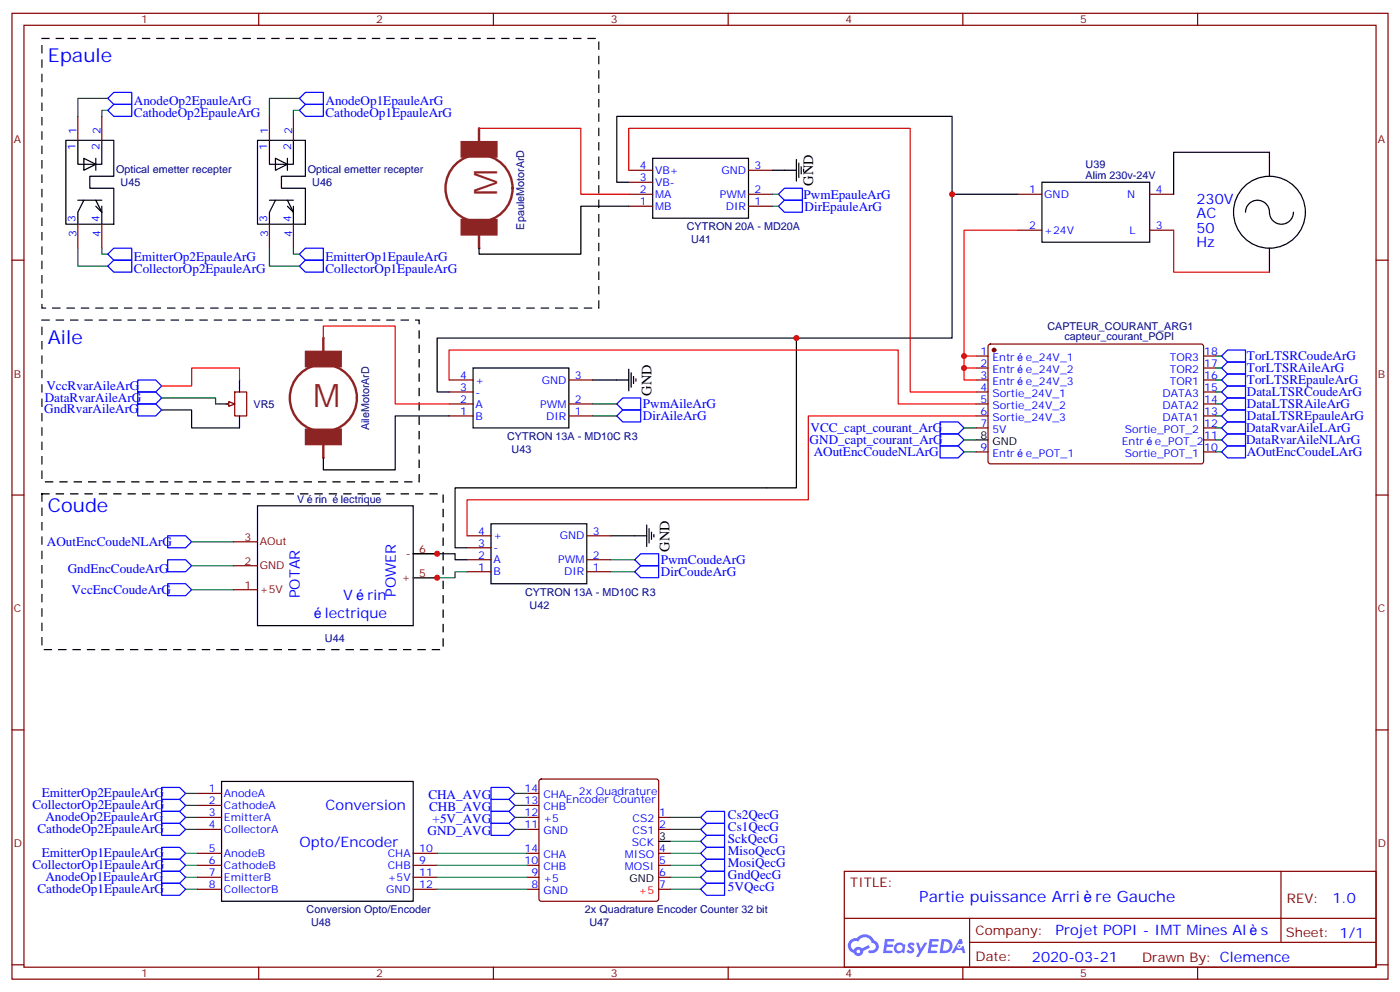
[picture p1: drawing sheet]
<svg xmlns="http://www.w3.org/2000/svg" width="412mm" height="292mm" viewBox="0 0 412 292" stroke-linecap="round" stroke-linejoin="round" font-family="sans-serif">
<path d="M12.3 11.3h164.1v79.4h-164.1zM12.3 94.2h111.2v47.7h-111.2zM12.3 145.4h118.2v45.8h-118.2z" fill="none" stroke="#000" stroke-width=".35" stroke-dasharray="2.1 2.1"/>
<g fill="none" stroke="#870000" stroke-width=".35">
<path d="M3.5 3.9h405.4v284.4h-405.4zM7.1 7.4h398.2v277.3h-398.2zM76.2 3.9v3.5M145.3 3.9v3.5M214.5 3.9v3.5M283.6 3.9v3.5M352.8 3.9v3.5M3.5 76.6h3.6M405.3 76.6h3.6M3.5 145.7h3.6M405.3 145.7h3.6M3.5 214.9h3.6"/>
<path d="M405.3 214.9h3.6M248.7 256.5h156.6v28.2h-156.6zM377.3 256.5v20.9M248.7 270.4h156.5M285.6 277.4h119.6M285.6 270.4v14.1M3.5 284h3.6M76.2 284.7v3.6M145.3 284.7v3.6M214.5 284.7v3.6M283.6 284.7v3.6M352.8 284.7v3.6"/>
<path d="M405.3 284h3.6"/>
</g>
<g fill="#5487ff">
<path d="M267.7 277.7a1.22 1.22 0 0 1 1.7 .2l-.4 .6a.47 .47 0 0 0-.3-.4 .47 .47 0 0 0-.5 .2l.1 .2a1.14 1.14 0 0 1 .8 1.8 1.14 1.14 0 0 1-1.9 0l-.2-.2 .5-.6 .7 .5a.29 .29 0 0 0 .3-.3 .29 .29 0 0 0-.2-.3 1.04 1.04 0 0 1-.6-1.7z"/>
<path d="M260.7 276.4h2.4l.3 .2-.2 .5-1.8 .1-.1 .8h1.5l.3 .4-.3 .4h-1.6l-.2 1.1h1.7l.2 .3-.2 .3-2.6 .1z"/>
<path d="M273.8 276.4h2.4l.3 .2-.1 .5-1.8 .1-.2 .8h1.6l.3 .4-.4 .4h-1.6l-.1 1.1h1.7l.2 .3-.2 .3-2.6 .1z"/>
<path d="M282.6 276.4h.7l.3 1.3-.6 .3a.69 .69 0 0 0-1 .3 .69 .69 0 0 0 .4 .9 .69 .69 0 0 0 .9-.6l.5-.2 .6 2.2h-.8l-.2-.9h-1.8l-.5 .9h-.8z"/>
<path d="M269.8 277.5h.8l.6 1.8 1.1-1.8h.9l-2.6 4.2h-.8l.9-1.5z"/>
<path d="M277.4 276.4l-.6 4.2h1.3a2.11 2.11 0 0 0 2.5-2.1 2.11 2.11 0 0 0-2.5-2.1zM278.1 277.2a1.39 1.39 0 0 1 1.7 1.4 1.39 1.39 0 0 1-1.8 1.3h-.3z"/>
<path d="M263.7 278.1a1.54 1.54 0 0 0-.1 2.1 1.54 1.54 0 0 0 2.2 .1l.6 .3 .3-2.3-.2-.3h-.4a1.49 1.49 0 0 0-2.4 .1zM264 279.1a.94 .94 0 0 1 1.8 0 .94 .94 0 0 1-1.8 0z"/>
<path d="M250.4 276.8a2.18 2.18 0 0 0 1.1 3.7 1.44 1.44 0 0 0 1.6 .9 1.44 1.44 0 0 0 1.2-1.4l2-1-.5-.8-1.9 1a1.47 1.47 0 0 0-2.4 .4 1.39 1.39 0 0 1-.7-1.9 1.39 1.39 0 0 1 2-.5 2.12 2.12 0 0 1 2.2-1.3 2.12 2.12 0 0 1 1.9 1.7 1.14 1.14 0 0 1 1.1 1.4 1.14 1.14 0 0 1-1.7 .7 .43 .43 0 0 0-.5 .4 .43 .43 0 0 0 .4 .5 1.98 1.98 0 0 0 2.5-1.2 1.98 1.98 0 0 0-1.2-2.6 3.1 3.1 0 0 0-5.3-.6l-.9 .1zM252.3 280.1a.55 .55 0 0 1 1.1 0 .55 .55 0 0 1-1.1 0z"/>
<circle cx="282.6" cy="278.5" r=".26"/>
</g>
<g fill="none" stroke="#870000" stroke-width=".35">
<path d="M185.2 57.2h7.1M185.2 53.7h7.1M185.2 50.1h7.1M220.5 57.2h7M220.5 50.1h7M299.9 57.2h7M338.7 57.2h7M185.2 60.7h7.1M220.5 60.7h7M299.9 67.8h7M338.7 67.8h7M132.3 111.9h7"/>
<path d="M132.3 115.4h7M132.3 118.9h7M167.6 111.9h7M167.6 118.9h7M287.5 104.8h3.5M287.5 108.3h3.5M287.5 111.9h3.5M287.5 115.4h3.5M287.5 118.9h3.5M291.3 101.5l.4-.2h62.4l.4 .7v34.1l-.7 .5-62.3-.1-.5-.6v-33.9zM354.5 104.8h3.6M354.5 108.3h3.6"/>
<path d="M354.5 111.9h3.6M354.5 115.4h3.6M354.5 118.9h3.6M132.3 122.4h7M167.6 122.4h7M287.5 122.4h3.5M287.5 126h3.5M287.5 133h3.5M354.5 122.4h3.6M354.5 126h3.6M354.5 133h3.6M354.5 129.5h3.6"/>
<path d="M137.6 157.7h7M172.9 157.7h7M137.6 168.3h7M137.6 164.8h7M137.6 161.3h7M172.9 168.3h7M172.9 164.8h7"/>
</g>
<circle cx="292.8" cy="103" r=".53" fill="#870000" stroke="#870000" stroke-width=".35"/>
<g fill="none" stroke="#000" stroke-width=".35">
<path d="M192.3 46.6h28.2v17.6h-28.2zM306.9 53.7h31.8v17.6h-31.8zM373.9 44.8v7.1M366.9 62.5a3.6 3.6 0 0 1 3.9-3.5 3.6 3.6 0 0 1 3.2 4.2 3.5 3.5 0 0 0 3.8 2.8 3.5 3.5 0 0 0 3.2-3.5M373.9 73.1v7M139.3 108.3h28.3v17.7h-28.3zM287.5 129.5h3.5M144.6 154.2h28.3v17.6h-28.3z"/>
<circle cx="373.9" cy="62.5" r="10.6"/>
</g>
<g fill="#8c2424" stroke="#8c2424" stroke-width=".35">
<path d="M90 103.4h10.5v4.6h-10.5z"/>
<path d="M90 126.3h10.5v4.6h-10.5z"/>
</g>
<g fill="none" stroke="#8c2424" stroke-width=".71">
<path d="M95.2 99.5v7.1M95.2 127.7v7.1"/>
<circle cx="95.2" cy="117.2" r="9.9"/>
</g>
<g fill="#8c2424">
<circle cx="95.3" cy="134.8" r=".18"/>
<circle cx="95.2" cy="99.5" r=".18"/>
</g>
<g fill="#8c2424" stroke="#8c2424" stroke-width=".35">
<path d="M135.8 41.7h10.6v4.5h-10.6z"/>
<path d="M135.8 64.6h10.6v4.6h-10.6z"/>
</g>
<g fill="none" stroke="#8c2424" stroke-width=".71">
<path d="M141.1 37.8v7M141.1 66v7.1"/>
<circle cx="141.1" cy="55.4" r="9.9"/>
</g>
<g fill="#8c2424">
<circle cx="141.1" cy="73.1" r=".18"/>
<circle cx="141.1" cy="37.8" r=".18"/>
</g>
<path d="M75.8 148.9h45.9v35.3h-45.9z" fill="none" stroke="#000" stroke-width=".35"/>
<path d="M66.7 118.9h1.7M69.1 115.4h3.6v7h-3.6zM68.8 159.5h7M68.8 173.6h7M68.8 166.5h7M121.7 170.1h7.1M121.7 163h7.1" fill="none" stroke="#870000" stroke-width=".35"/>
<path d="M67.4 118.2l1.7 .7-1.7 .7z" fill="#f0f0f0" stroke="#870000" stroke-width=".35"/>
<g fill="none" stroke="#000" stroke-width=".35">
<path d="M19.4 41.3h14.1v10.6h-7v3.5h7v10.6h-14.1zM22.9 41.3v7.1h7.1v-7.1M22.9 58.9h7.1M24.7 58.9l-1.8 3.6v3.5M24.7 46.6l3.5 1.8-3.5 1.7zM28.2 58.9l1.8 3.6v3.5M28.2 46.6v3.5M75.8 41.3h14.2v10.6h-7.1v3.5h7.1v10.6h-14.2zM79.4 41.3v7.1h7v-7.1M79.4 58.9h7M81.1 58.9l-1.7 3.6v3.5M81.1 46.6l3.6 1.8-3.6 1.7z"/>
<path d="M84.7 58.9l1.7 3.6v3.5M84.7 46.6v3.5M185.2 53.7h-3.5v-19.4h98.8v22.9M227.5 50.1h7.1M234.6 47v6.3M235.3 48v4.2M236 49.1v2.1M236.7 49.8v.7M299.9 57.2h-19.4v42.3h-45.9v44.1h-100.5v17.7h3.5M373.9 44.8h-28.2v12.4M28.2 60.7l1.8 1.8v-1.8M84.7 60.7l1.7 1.8v-1.8"/>
<path d="M185.2 60.7h-14.1v14.1h-30v-1.7M234.6 99.5h-105.8v15.9h3.5M63.5 118.9h3.5M70.6 111.9v3.5M174.6 111.9h10.6M185.2 108.7v6.3M185.9 109.7v4.3M186.6 110.8v2.1M187.3 111.5v.7M47.6 120.7h8.8v5.3h14.2v-3.6M132.3 122.4h-15.9v15.9h-21.2v-3.5M179.9 157.7h10.6"/>
<path d="M190.5 154.6v6.3M191.2 155.6v4.2M191.9 156.7v2.1M192.6 157.4v.7M121.7 163h12.4v1.8h3.5M65.3 230h56.4v35.3h-56.4zM194 247.7h3.6"/>
</g>
<g fill="none" stroke="#870000" stroke-width=".35">
<path d="M22.9 34.3v7M30 34.3v7M79.4 34.3v7M86.4 34.3v7M22.9 66v7.1M30 66v7.1M79.4 66v7.1M86.4 66v7.1M58.2 237.1h7.1M58.2 233.6h7.1M155.2 237.1h3.5M159 229.5l.5-.2h33.8l.5 .2 .2 .5v34.6l-.2 .5-.5 .2h-33.8l-.5-.2-.3-.5v-34.6z"/>
<path d="M58.2 240.6h7.1M58.2 244.2h7.1M58.2 251.2h7.1M58.2 254.7h7.1M58.2 258.3h7.1M121.7 251.2h7.1M121.7 254.7h7.1M121.7 258.3h7.1M155.2 240.6h3.5M155.2 244.2h3.5M155.2 254.7h3.5M155.2 258.3h3.5"/>
<path d="M194 240.6h3.6M194 244.2h3.6M194 251.2h3.6M194 254.7h3.6M194 258.3h3.6M58.2 261.8h7.1M121.7 261.8h7.1M155.2 261.8h3.5M194 261.8h3.6"/>
</g>
<path d="M155.2 233.6h3.5M155.2 251.2h3.5" fill="none" stroke="#900" stroke-width=".35"/>
<g fill="none" stroke="#00f" stroke-width=".35">
<path d="M31.7 32.5l1.8-1.8h5.3v3.6h-5.3zM31.7 29l1.8-1.8h5.3v3.5h-5.3zM88.2 32.5l1.8-1.8h5.2v3.6h-5.2zM88.2 29l1.8-1.8h5.2v3.5h-5.2zM229.3 57.2l1.8-1.8h5.3v3.5h-5.3zM33.5 76.6h5.3v3.5h-5.3l-1.8-1.7zM33.5 73.1h5.3v3.5h-5.3l-1.8-1.8zM90 76.6h5.2v3.5h-5.2l-1.8-1.7zM90 73.1h5.2v3.5h-5.2l-1.8-1.8zM229.3 60.7l1.8-1.8h5.3v3.6h-5.3zM40.6 111.9h5.3l1.7 1.7-1.7 1.8h-5.3zM40.6 115.4h5.3l1.7 1.8-1.7 1.7h-5.3z"/>
<path d="M40.6 118.9h5.3l1.7 1.8-1.7 1.7h-5.3zM183.4 117.2h5.3v3.5h-5.3l-1.7-1.8zM361.6 110.1h5.3v3.5h-5.3l-1.8-1.7zM361.6 106.6h5.3v3.5h-5.3l-1.8-1.8zM361.6 103h5.3v3.6h-5.3l-1.8-1.8zM361.6 113.6h5.3v3.6h-5.3l-1.8-1.8zM361.6 117.2h5.3v3.5h-5.3l-1.8-1.8zM181.7 122.4l1.7-1.7h5.3v3.5h-5.3zM276.9 131.3h5.3l1.8 1.7-1.8 1.8h-5.3zM276.9 127.7h5.3l1.8 1.8-1.8 1.8h-5.3zM276.9 124.2h5.3l1.8 1.8-1.8 1.7h-5.3zM361.6 124.2h5.3v3.5h-5.3l-1.8-1.7z"/>
<path d="M361.6 127.7h5.3v3.6h-5.3l-1.8-1.8zM361.6 131.3h5.3v3.5h-5.3l-1.8-1.8zM361.6 120.7h5.3v3.5h-5.3l-1.8-1.8zM49.4 157.7h5.3l1.7 1.8-1.7 1.8h-5.3zM49.4 171.8h5.3l1.7 1.8-1.7 1.8h-5.3zM49.4 164.8h5.3l1.7 1.7-1.7 1.8h-5.3zM187 164.8l1.7-1.8h5.3v3.5h-5.3zM188.7 166.5h5.3v3.6h-5.3l-1.7-1.8zM47.6 235.3h5.3l1.8 1.8-1.8 1.8h-5.3zM47.6 231.8h5.3l1.8 1.8-1.8 1.7h-5.3zM47.6 238.9h5.3l1.8 1.7-1.8 1.8h-5.3zM144.6 231.8h5.3l1.8 1.8-1.8 1.7h-5.3z"/>
<path d="M144.6 235.3h5.3l1.8 1.8-1.8 1.8h-5.3zM144.6 238.9h5.3l1.8 1.7-1.8 1.8h-5.3zM47.6 256.5h5.3l1.8 1.8-1.8 1.7h-5.3zM47.6 249.4h5.3l1.8 1.8-1.8 1.8h-5.3zM47.6 253h5.3l1.8 1.7-1.8 1.8h-5.3zM47.6 242.4h5.3l1.8 1.8-1.8 1.7h-5.3zM144.6 242.4h5.3l1.8 1.8-1.8 1.7h-5.3zM206.4 254.7l1.7-1.7h5.3v3.5h-5.3zM206.4 251.2l1.7-1.8h5.3v3.6h-5.3zM206.4 247.7l1.7-1.8h5.3v3.5h-5.3zM206.4 244.2l1.7-1.8h5.3v3.5h-5.3zM206.4 240.6l1.7-1.7h5.3v3.5h-5.3z"/>
<path d="M208.1 256.5h5.3v3.5h-5.3l-1.7-1.7zM47.6 260h5.3l1.8 1.8-1.8 1.8h-5.3zM206.4 261.8l1.7-1.8h5.3v3.6h-5.3z"/>
</g>
<g fill="none" stroke="#008700" stroke-width=".35">
<path d="M31.7 29h-8.8v5.3M31.7 32.5h-1.7v1.8M88.2 32.5h-1.8v1.8M88.2 29h-8.8v5.3M227.5 57.2h1.8M22.9 73.1v5.3h8.8M30 73.1v1.7h1.7M79.4 73.1v5.3h8.8M86.4 73.1v1.7h1.8M227.5 60.7h1.8M47.6 117.2h15.9v1.7M174.6 118.9h7.1"/>
<path d="M358.1 118.9h1.7M358.1 115.4h1.7M358.1 111.9h1.7M358.1 108.3h1.7M358.1 104.8h1.7M174.6 122.4h7.1M284 129.5h3.5M284 126h3.5M284 133h3.5M358.1 129.5h1.7M358.1 126h1.7M358.1 133h1.7"/>
<path d="M358.1 122.4h1.7M56.4 159.5h12.4M56.4 173.6h12.4M56.4 166.5h12.4M137.6 168.3h-3.5v1.8h-12.4M179.9 168.3h7.1M179.9 164.8h7.1M54.7 233.6h3.5M54.7 237.1h3.5M151.7 233.6h3.5M151.7 237.1h3.5M54.7 258.3h3.5"/>
<path d="M54.7 254.7h3.5M54.7 244.2h3.5M54.7 240.6h3.5M54.7 251.2h3.5M128.8 258.3h26.4M128.8 254.7h26.4M128.8 251.2h26.4M151.7 244.2h3.5M151.7 240.6h3.5M197.6 251.2h8.8M197.6 258.3h8.8M197.6 254.7h8.8"/>
<path d="M197.6 247.7h8.8M197.6 244.2h8.8M197.6 240.6h8.8M54.7 261.8h3.5M128.8 261.8h26.4M197.6 261.8h8.8"/>
</g>
<path d="M141.1 37.8h30v19.4h14.1M185.2 50.1v-12.3h82.9v77.6h19.4M299.9 67.8h-15.9v44.1h3.5M345.7 67.8v12.3h28.2M95.2 99.5v-3.5h21.2v22.9h15.9M70.6 111.9v-3.6h-14.2v5.3h-8.8M132.3 111.9v-8.9h132.3v15.9h22.9M284 108.3h3.5M284 104.8h3.5M287.5 122.4h-49.4v24.7h-100.5v10.6" fill="none" stroke="#f00" stroke-width=".35"/>
<g fill="#c00">
<circle cx="284" cy="104.8" r=".88"/>
<circle cx="128.8" cy="163" r=".88"/>
<circle cx="128.8" cy="170.1" r=".88"/>
<circle cx="284" cy="108.3" r=".88"/>
<circle cx="280.5" cy="57.2" r=".88"/>
<circle cx="234.6" cy="99.5" r=".88"/>
</g>
<g font-size="9.5" fill="#8d2323">
<text x="146.5" y="57.8" transform="rotate(-90 146.5 57.8)">M</text>
<text x="92.3" y="119.9">M</text>
</g>
<g font-size="5.6" fill="#00f">
<text x="14.1" y="18.4">Epaule</text>
<text x="14.1" y="101.3">Aile</text>
<text x="14.1" y="150.7">Coude</text>
</g>
<g font-size="4.6" fill="#00f">
<text x="270.8" y="265.5">Partie puissance Arri</text>
<text x="322.7" y="265.5">re Gauche</text>
</g>
<g font-size="4.2">
<text x="239.5" y="54.7" transform="rotate(-90 239.5 54.7)">GND</text>
<text x="191.9" y="116.5" transform="rotate(-90 191.9 116.5)">GND</text>
<text x="197.2" y="162.4" transform="rotate(-90 197.2 162.4)">GND</text>
</g>
<g font-size="4.2" fill="#00f">
<text x="352.5" y="60">230V</text>
<text x="352.5" y="64.2">AC</text>
<text x="352.5" y="68.5">50</text>
<text x="352.5" y="72.7">Hz</text>
<text x="88.3" y="176.1" transform="rotate(-90 88.3 176.1)">POTAR</text>
<text x="101.1" y="176.6">V</text>
<text x="108.3" y="176.6">rin</text>
<text x="116.6" y="175.7" transform="rotate(-90 116.6 175.7)">POWER</text>
<text x="95.7" y="181.9">lectrique</text>
<text x="95.9" y="238.4">Conversion</text>
<text x="88.2" y="249.4">Opto/Encoder</text>
<text x="392.5" y="265.8">1.0</text>
<text x="310.9" y="275.3">Projet POPI - IMT Mines Al</text>
<text x="371.4" y="275.3">s</text>
<text x="304" y="283.1">2020-03-21</text>
</g>
<g font-size="3.9" fill="#00f">
<text x="39.4" y="34.5">CathodeOp2EpauleArG</text>
<text x="39.4" y="30.9">AnodeOp2EpauleArG</text>
<text x="95.9" y="34.5">CathodeOp1EpauleArG</text>
<text x="95.9" y="30.9">AnodeOp1EpauleArG</text>
<text x="236.7" y="58.6">PwmEpauleArG</text>
<text x="237" y="62">DirEpauleArG</text>
<text x="39.4" y="76.8">EmitterOp2EpauleArG</text>
<text x="95.9" y="76.8">EmitterOp1EpauleArG</text>
<text x="39.4" y="80.3">CollectorOp2EpauleArG</text>
<text x="95.9" y="80.3">CollectorOp1EpauleArG</text>
<text x="367.3" y="106.1">TorLTSRCoudeArG</text>
<text x="367.3" y="113.1">TorLTSREpauleArG</text>
<text x="367.3" y="109.6">TorLTSRAileArG</text>
<text x="13.2" y="118.3">DataRvarAileArG</text>
<text x="13.7" y="114.7">VccRvarAileArG</text>
<text x="367.3" y="116.7">DataLTSRCoudeArG</text>
<text x="13" y="121.7">GndRvarAileArG</text>
<text x="189.4" y="120.2">PwmAileArG</text>
<text x="189.4" y="123.7">DirAileArG</text>
<text x="367.3" y="120.2">DataLTSRAileArG</text>
<text x="367.3" y="123.7">DataLTSREpauleArG</text>
<text x="238.5" y="130.8">GND_capt_courant_ArG</text>
<text x="238.8" y="127.2">VCC_capt_courant_ArG</text>
<text x="367.1" y="127.3">DataRvarAileLArG</text>
<text x="367.1" y="130.7">DataRvarAileNLArG</text>
<text x="239.7" y="134.3">AOutEncCoudeNLArG</text>
<text x="367.2" y="134.3">AOutEncCoudeLArG</text>
<text x="13.8" y="160.7">AOutEncCoudeNLArG</text>
<text x="194.7" y="166">PwmCoudeArG</text>
<text x="20" y="168.5">GndEncCoudeArG</text>
<text x="194.7" y="169.6">DirCoudeArG</text>
<text x="21.1" y="174.8">VccEncCoudeArG</text>
<text x="9.6" y="238.1">CollectorOp2EpauleArG</text>
<text x="12.3" y="234.5">EmitterOp2EpauleArG</text>
<text x="126.2" y="235.3">CHA_AVG</text>
<text x="126.4" y="238.9">CHB_AVG</text>
<text x="11" y="245.1">CathodeOp2EpauleArG</text>
<text x="13.4" y="241.6">AnodeOp2EpauleArG</text>
<text x="125.9" y="245.9">GND_AVG</text>
<text x="127.4" y="242.4">+5V_AVG</text>
<text x="214.4" y="244.7">Cs1QecG</text>
<text x="214.4" y="241.2">Cs2QecG</text>
<text x="214.4" y="251.8">MisoQecG</text>
<text x="214.4" y="248.3">SckQecG</text>
<text x="9.6" y="255.7">CollectorOp1EpauleArG</text>
<text x="12.3" y="252.2">EmitterOp1EpauleArG</text>
<text x="214.4" y="255.3">MosiQecG</text>
<text x="11" y="262.8">CathodeOp1EpauleArG</text>
<text x="13.4" y="259.2">AnodeOp1EpauleArG</text>
<text x="214.4" y="262.4">5VQecG</text>
<text x="214.4" y="258.9">GndQecG</text>
</g>
<g font-size="3.9" fill="#800">
<text x="250.5" y="261.1">TITLE:</text>
<text x="379.1" y="265.8">REV:</text>
<text x="287.4" y="275.3">Company:</text>
<text x="378.7" y="275.9">Sheet: 1/1</text>
<text x="287.4" y="283">Date:</text>
<text x="336.4" y="283.1">Drawn By: Clemence</text>
</g>
<g font-size="3.2" fill="#800">
<text x="41.6" y="6.9">1</text>
<text x="110.8" y="6.9">2</text>
<text x="179.9" y="6.9">3</text>
<text x="249.1" y="6.9">4</text>
<text x="318.2" y="6.9">5</text>
<text x="4.1" y="42">A</text>
<text x="405.9" y="42">A</text>
<text x="4.1" y="111.2">B</text>
<text x="405.9" y="111.2">B</text>
<text x="72.1" y="159.1">3</text>
<text x="76.6" y="160.5">AOut</text>
<text x="72.1" y="166.2">2</text>
<text x="76.6" y="167.6">GND</text>
<text x="119.6" y="164.1">-</text>
<text x="123.5" y="162.7">6</text>
<text x="72.1" y="173.2">1</text>
<text x="118.4" y="171.1">+</text>
<text x="123.5" y="169.7">5</text>
<text x="76.6" y="174.7">+5V</text>
<text x="4.1" y="180.3">C</text>
<text x="405.9" y="180.3">C</text>
<text x="4.1" y="249.4">D</text>
<text x="405.9" y="249.4">D</text>
<text x="41.6" y="287.7">1</text>
<text x="110.8" y="287.7">2</text>
<text x="179.9" y="287.7">3</text>
<text x="249.1" y="287.7">4</text>
<text x="318.2" y="287.7">5</text>
</g>
<g font-size="3.2" fill="#00f">
<text x="22.6" y="39.5" transform="rotate(-90 22.6 39.5)">1</text>
<text x="29.6" y="39.5" transform="rotate(-90 29.6 39.5)">2</text>
<text x="79" y="39.5" transform="rotate(-90 79 39.5)">1</text>
<text x="86.1" y="39.5" transform="rotate(-90 86.1 39.5)">2</text>
<text x="22.2" y="44" transform="rotate(-90 22.2 44)">1</text>
<text x="29.3" y="44" transform="rotate(-90 29.3 44)">2</text>
<text x="78.7" y="44" transform="rotate(-90 78.7 44)">1</text>
<text x="85.7" y="44" transform="rotate(-90 85.7 44)">2</text>
<text x="188.5" y="53.3">3</text>
<text x="188.5" y="49.8">4</text>
<text x="193" y="51.2">VB+</text>
<text x="212.5" y="51.2">GND</text>
<text x="222.2" y="49.8">3</text>
<text x="188.5" y="56.8">2</text>
<text x="193" y="58.2">MA</text>
<text x="193" y="54.7">VB-</text>
<text x="212.1" y="58.2">PWM</text>
<text x="222.2" y="56.8">2</text>
<text x="303.1" y="56.8">1</text>
<text x="307.6" y="58.2">GND</text>
<text x="332.1" y="58.2">N</text>
<text x="340.4" y="56.8">4</text>
<text x="22.2" y="65.3" transform="rotate(-90 22.2 65.3)">3</text>
<text x="29.3" y="65.3" transform="rotate(-90 29.3 65.3)">4</text>
<text x="78.7" y="65.3" transform="rotate(-90 78.7 65.3)">3</text>
<text x="85.7" y="65.3" transform="rotate(-90 85.7 65.3)">4</text>
<text x="188.5" y="60.4">1</text>
<text x="193" y="61.8">MB</text>
<text x="213.8" y="61.8">DIR</text>
<text x="222.2" y="60.4">1</text>
<text x="22.6" y="69.8" transform="rotate(-90 22.6 69.8)">3</text>
<text x="29.6" y="69.8" transform="rotate(-90 29.6 69.8)">4</text>
<text x="79" y="69.8" transform="rotate(-90 79 69.8)">3</text>
<text x="86.1" y="69.8" transform="rotate(-90 86.1 69.8)">4</text>
<text x="303.1" y="67.4">2</text>
<text x="307.6" y="68.8">+24V</text>
<text x="332.7" y="68.8">L</text>
<text x="340.4" y="67.4">3</text>
<text x="288.8" y="104.5">1</text>
<text x="288.8" y="108">2</text>
<text x="292.3" y="106.2">Entr</text>
<text x="302.1" y="106.2">e_24V_1</text>
<text x="344.6" y="106.2">TOR3</text>
<text x="354.7" y="108">17</text>
<text x="354.7" y="104.5">18</text>
<text x="135.6" y="111.5">4</text>
<text x="140.1" y="112.9">+</text>
<text x="159.6" y="112.9">GND</text>
<text x="169.3" y="111.5">3</text>
<text x="288.8" y="111.5">3</text>
<text x="292.3" y="109.7">Entr</text>
<text x="292.3" y="113.3">Entr</text>
<text x="302.1" y="109.7">e_24V_2</text>
<text x="302.1" y="113.3">e_24V_3</text>
<text x="344.6" y="113.3">TOR1</text>
<text x="344.6" y="109.7">TOR2</text>
<text x="354.7" y="111.5">16</text>
<text x="135.6" y="118.6">2</text>
<text x="135.6" y="115">3</text>
<text x="140.1" y="120">A</text>
<text x="140.1" y="116.5">-</text>
<text x="159.1" y="120">PWM</text>
<text x="169.3" y="118.6">2</text>
<text x="288.8" y="115">4</text>
<text x="288.8" y="118.6">5</text>
<text x="292.3" y="116.8">Sortie_24V_1</text>
<text x="342.5" y="116.8">DATA3</text>
<text x="354.7" y="118.6">14</text>
<text x="354.7" y="115">15</text>
<text x="135.6" y="122.1">1</text>
<text x="140.1" y="123.5">B</text>
<text x="160.9" y="123.5">DIR</text>
<text x="169.3" y="122.1">1</text>
<text x="288.8" y="122.1">6</text>
<text x="288.8" y="125.6">7</text>
<text x="292.3" y="120.3">Sortie_24V_2</text>
<text x="292.3" y="123.9">Sortie_24V_3</text>
<text x="342.5" y="123.9">DATA1</text>
<text x="342.5" y="120.3">DATA2</text>
<text x="354.7" y="125.6">12</text>
<text x="354.7" y="122.1">13</text>
<text x="292.3" y="127.4">5V</text>
<text x="330.4" y="130.9">Entr</text>
<text x="331.4" y="127.4">Sortie_POT_2</text>
<text x="340.2" y="130.9">e_POT_2</text>
<text x="354.7" y="129.2">11</text>
<text x="288.8" y="132.7">9</text>
<text x="292.3" y="134.4">Entr</text>
<text x="302.1" y="134.4">e_POT_1</text>
<text x="331.4" y="134.4">Sortie_POT_1</text>
<text x="354.7" y="132.7">10</text>
<text x="140.9" y="160.9">3</text>
<text x="140.9" y="157.4">4</text>
<text x="145.3" y="158.8">+</text>
<text x="164.9" y="158.8">GND</text>
<text x="174.6" y="157.4">3</text>
<text x="140.9" y="168">1</text>
<text x="140.9" y="164.4">2</text>
<text x="145.3" y="165.8">A</text>
<text x="145.3" y="162.3">-</text>
<text x="164.4" y="165.8">PWM</text>
<text x="174.6" y="168">1</text>
<text x="174.6" y="164.4">2</text>
<text x="145.3" y="169.4">B</text>
<text x="166.2" y="169.4">DIR</text>
<text x="61.5" y="233.2">1</text>
<text x="154.5" y="233.2">14</text>
<text x="61.5" y="236.7">2</text>
<text x="66" y="234.6">AnodeA</text>
<text x="66" y="238.2">CathodeA</text>
<text x="154.5" y="236.7">13</text>
<text x="160.1" y="238.5">CHB</text>
<text x="160.1" y="235">CHA</text>
<text x="166.7" y="236.3">Encoder Counter</text>
<text x="170.5" y="234.1">2x Quadrature</text>
<text x="61.5" y="240.3">3</text>
<text x="61.5" y="243.8">4</text>
<text x="66" y="241.7">EmitterA</text>
<text x="66" y="245.2">CollectorA</text>
<text x="154.5" y="243.8">11</text>
<text x="154.5" y="240.3">12</text>
<text x="160.1" y="245.6">GND</text>
<text x="160.1" y="242">+5</text>
<text x="186.3" y="242">CS2</text>
<text x="186.3" y="245.6">CS1</text>
<text x="194.2" y="240.3">1</text>
<text x="194.2" y="243.8">2</text>
<text x="61.5" y="250.9">5</text>
<text x="123.5" y="250.9">10</text>
<text x="154.5" y="250.9">14</text>
<text x="186.1" y="249.1">SCK</text>
<text x="194.2" y="250.9">4</text>
<text x="61.5" y="254.4">6</text>
<text x="61.5" y="257.9">7</text>
<text x="66" y="252.3">AnodeB</text>
<text x="66" y="255.8">CathodeB</text>
<text x="114.2" y="255.8">CHB</text>
<text x="114.2" y="252.3">CHA</text>
<text x="123.5" y="254.4">9</text>
<text x="123.5" y="257.9">11</text>
<text x="154.5" y="254.4">10</text>
<text x="156.6" y="257.9">9</text>
<text x="160.1" y="256.2">CHB</text>
<text x="160.1" y="252.6">CHA</text>
<text x="184" y="252.6">MISO</text>
<text x="184" y="256.2">MOSI</text>
<text x="194.2" y="254.4">5</text>
<text x="194.2" y="257.9">6</text>
<text x="61.5" y="261.4">8</text>
<text x="66" y="259.3">EmitterB</text>
<text x="66" y="262.9">CollectorB</text>
<text x="113.7" y="262.9">GND</text>
<text x="114.2" y="259.3">+5V</text>
<text x="123.5" y="261.4">12</text>
<text x="156.6" y="261.4">8</text>
<text x="160.1" y="263.2">GND</text>
<text x="160.1" y="259.7">+5</text>
<text x="194.2" y="261.4">7</text>
</g>
<g font-size="3.2" fill="#000080">
<text x="34.2" y="51">Optical emetter recepter</text>
<text x="90.7" y="51">Optical emetter recepter</text>
<text x="319.8" y="52.6">Alim 230v-24V</text>
<text x="319.8" y="49.4">U39</text>
<text x="35.5" y="54.8">U45</text>
<text x="92" y="54.8">U46</text>
<text x="154.4" y="67.6" transform="rotate(-90 154.4 67.6)">EpauleMotorArD</text>
<text x="202.3" y="67.8">CYTRON 20A - MD20A</text>
<text x="203.6" y="71.6">U41</text>
<text x="308.5" y="97.1">CAPTEUR_COURANT_ARG1</text>
<text x="313.6" y="100.2">capteur_courant_POPI</text>
<text x="74.7" y="120.1">VR5</text>
<text x="108.8" y="126.7" transform="rotate(-90 108.8 126.7)">AileMotorArD</text>
<text x="149.4" y="129.5">CYTRON 13A - MD10C R3</text>
<text x="150.7" y="133.3">U43</text>
<text x="87.5" y="148.1">V</text>
<text x="92.8" y="148.1">rin</text>
<text x="100.4" y="148.1">lectrique</text>
<text x="154.7" y="175.4">CYTRON 13A - MD10C R3</text>
<text x="156" y="179.1">U42</text>
<text x="95.7" y="188.9">U44</text>
<text x="90.3" y="268.9">Conversion Opto/Encoder</text>
<text x="172.3" y="268.9">2x Quadrature Encoder Counter 32 bit</text>
<text x="91.6" y="272.6">U48</text>
<text x="173.6" y="272.6">U47</text>
</g>
<g font-size="3.2">
<text x="288.8" y="129.2">8</text>
<text x="292.3" y="130.9">GND</text>
<text x="194.2" y="247.3">3</text>
<text x="185.4" y="259.7">GND</text>
</g>
<text font-size="3.2" fill="#f00" x="188.1" y="263.2">+5</text>
</svg>
